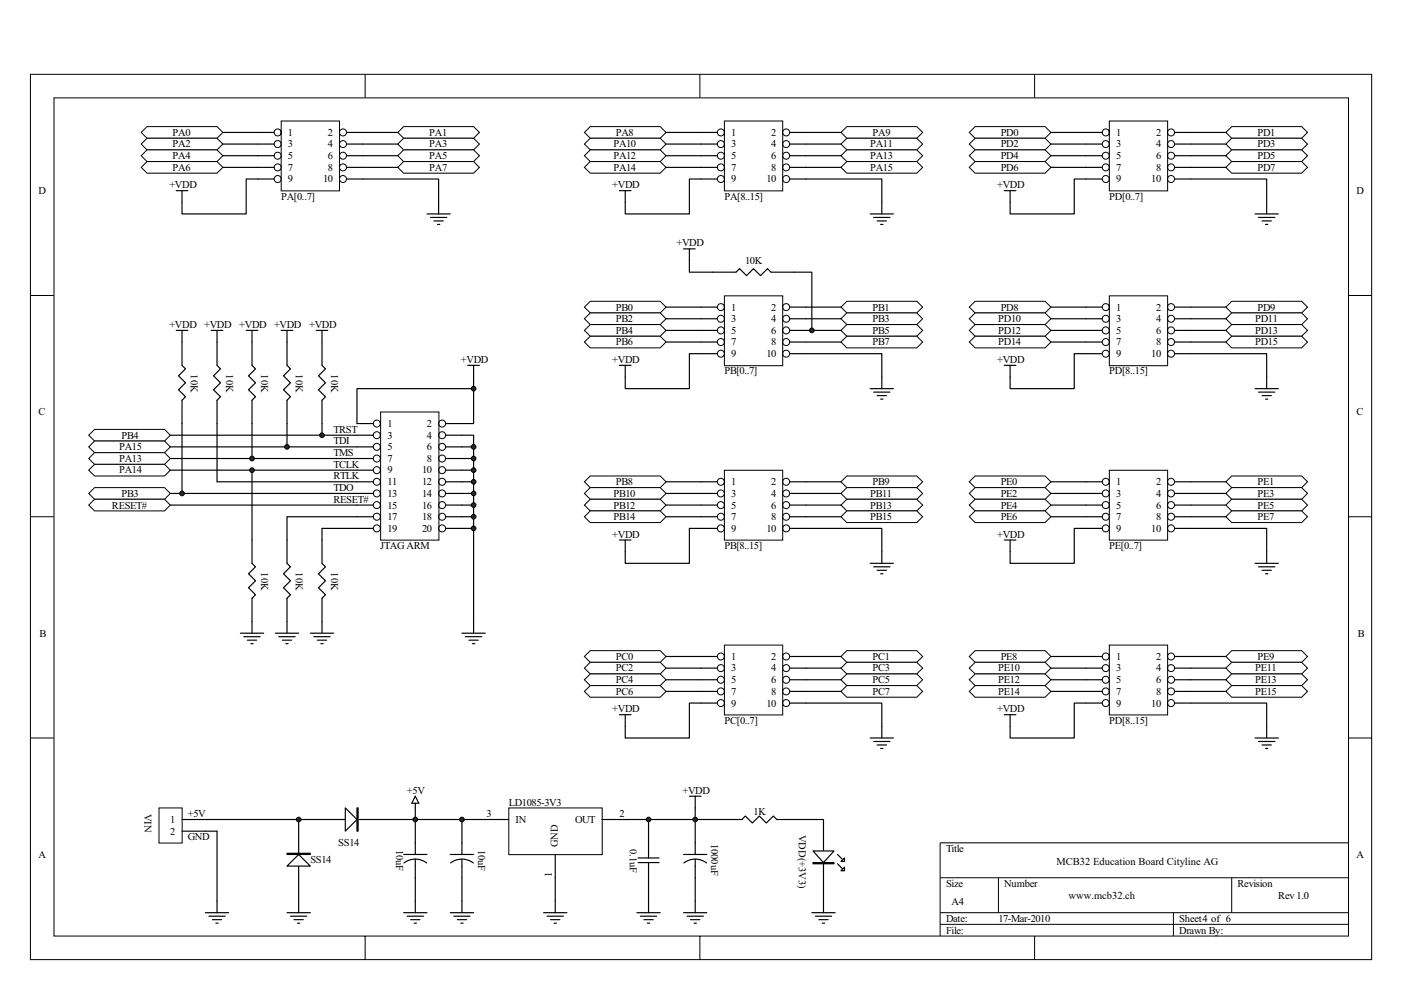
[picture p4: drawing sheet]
<svg xmlns="http://www.w3.org/2000/svg" width="297mm" height="210mm" viewBox="0 0 297 210" stroke-linecap="round" stroke-linejoin="round" font-family="sans-serif">
<g fill="none" stroke="#000" stroke-width=".21">
<path d="M6.5 15.8h284.3v187.7h-284.3zM77.4 15.7v5M148.4 15.7v5M219.4 15.7v5M11.4 20.8h274.5v177.7h-274.5zM6.4 62.7h5M285.9 62.7h4.9M6.4 109.6h5M285.9 109.6h4.9M6.4 156.5h5M285.9 156.5h4.9M285.9 178.8h-86.6v19.7"/>
<path d="M77.4 198.5v5M148.4 198.5v5M199.3 186.2h86.6M199.3 193.6h86.6M199.3 196.1h86.6M211.7 186.2v7.4M219.4 198.5v5M248.8 193.6v4.9M261.1 186.2v7.4"/>
</g>
<path d="M153.7 136.9h12.2v14.7h-12.2z" fill="#fff"/>
<g fill="none" stroke="#000" stroke-width=".21">
<path d="M153.6 136.8h12.3v14.8h-12.3z"/>
<circle cx="152.8" cy="139.2" r=".74"/>
<circle cx="166.7" cy="139.2" r=".74"/>
<circle cx="152.8" cy="144.2" r=".74"/>
<circle cx="152.8" cy="141.7" r=".74"/>
<circle cx="152.8" cy="149.1" r=".74"/>
<circle cx="152.8" cy="146.7" r=".74"/>
<circle cx="166.7" cy="141.7" r=".74"/>
<circle cx="166.7" cy="144.2" r=".74"/>
<circle cx="166.7" cy="149.1" r=".74"/>
<circle cx="166.7" cy="146.7" r=".74"/>
</g>
<path d="M148.6 139.2h3.5M167.4 139.2h3.5M148.6 141.7h3.5M148.6 144.2h3.5M148.6 146.7h3.5M148.6 149.1h3.5M167.4 141.7h3.5M167.4 144.2h3.5M167.4 146.7h3.5M167.4 149.1h3.5" fill="none" stroke="#000" stroke-width=".25"/>
<path d="M125.1 138h14.9l1.2 1.2-1.2 1.3h-14.9l-1.2-1.3z" fill-rule="evenodd" fill="#fff"/>
<path d="M125.1 138h14.9l1.2 1.2-1.2 1.3h-14.9l-1.2-1.3z" fill="none" stroke="#000" stroke-width=".21"/>
<path d="M123.9 141.7l1.2-1.2h14.9l1.2 1.2-1.2 1.2h-14.9z" fill-rule="evenodd" fill="#fff"/>
<path d="M123.9 141.7l1.2-1.2h14.9l1.2 1.2-1.2 1.2h-14.9z" fill="none" stroke="#000" stroke-width=".21"/>
<path d="M123.9 144.2l1.2-1.3h14.9l1.2 1.3-1.2 1.2h-14.9z" fill-rule="evenodd" fill="#fff"/>
<path d="M123.9 144.2l1.2-1.3h14.9l1.2 1.3-1.2 1.2h-14.9z" fill="none" stroke="#000" stroke-width=".21"/>
<path d="M123.9 146.7l1.2-1.3h14.9l1.2 1.3-1.2 1.2h-14.9z" fill-rule="evenodd" fill="#fff"/>
<path d="M123.9 146.7l1.2-1.3h14.9l1.2 1.3-1.2 1.2h-14.9z" fill="none" stroke="#000" stroke-width=".21"/>
<path d="M179.5 138h14.9l1.2 1.2-1.2 1.3h-14.9l-1.2-1.3z" fill-rule="evenodd" fill="#fff"/>
<path d="M179.5 138h14.9l1.2 1.2-1.2 1.3h-14.9l-1.2-1.3z" fill="none" stroke="#000" stroke-width=".21"/>
<path d="M178.3 141.7l1.2-1.2h14.9l1.2 1.2-1.2 1.2h-14.9z" fill-rule="evenodd" fill="#fff"/>
<path d="M178.3 141.7l1.2-1.2h14.9l1.2 1.2-1.2 1.2h-14.9z" fill="none" stroke="#000" stroke-width=".21"/>
<path d="M178.3 144.2l1.2-1.3h14.9l1.2 1.3-1.2 1.2h-14.9z" fill-rule="evenodd" fill="#fff"/>
<path d="M178.3 144.2l1.2-1.3h14.9l1.2 1.3-1.2 1.2h-14.9z" fill="none" stroke="#000" stroke-width=".21"/>
<path d="M178.3 146.7l1.2-1.3h14.9l1.2 1.3-1.2 1.2h-14.9z" fill-rule="evenodd" fill="#fff"/>
<path d="M178.3 146.7l1.2-1.3h14.9l1.2 1.3-1.2 1.2h-14.9z" fill="none" stroke="#000" stroke-width=".21"/>
<g fill="none" stroke="#000" stroke-width=".25">
<path d="M141.2 139.2h7.4M170.9 139.2h7.4M131.3 151.6h2.5M141.2 141.7h7.4M141.2 146.7h7.4M141.2 144.2h7.4M148.6 149.1h-2.4v7.4h-13.6v-4.9M170.9 149.1h16.1v7.4M170.9 144.2h7.4M170.9 141.7h7.4M170.9 146.7h7.4M184.5 156.5h4.9"/>
<path d="M185.2 157.3h3.5M186 158h1.9M186.7 158.8h.5"/>
</g>
<path d="M235.3 25.8h12.3v14.7h-12.3z" fill="#fff"/>
<g fill="none" stroke="#000" stroke-width=".21">
<path d="M235.2 25.7h12.4v14.8h-12.4z"/>
<circle cx="234.4" cy="28.1" r=".74"/>
<circle cx="234.4" cy="35.5" r=".74"/>
<circle cx="234.4" cy="30.6" r=".74"/>
<circle cx="234.4" cy="33" r=".74"/>
<circle cx="234.4" cy="38" r=".74"/>
<circle cx="248.3" cy="28.1" r=".74"/>
<circle cx="248.3" cy="30.6" r=".74"/>
<circle cx="248.3" cy="33" r=".74"/>
<circle cx="248.3" cy="35.5" r=".74"/>
<circle cx="248.3" cy="38" r=".74"/>
</g>
<path d="M230.2 28.1h3.5M230.2 30.6h3.5M230.2 33h3.5M230.2 35.5h3.5M230.2 38h3.5M249 28.1h3.5M249 30.6h3.5M249 33h3.5M249 35.5h3.5M249 38h3.5" fill="none" stroke="#000" stroke-width=".25"/>
<path d="M206.7 26.9h14.9l1.2 1.2-1.2 1.2h-14.9l-1.2-1.2z" fill-rule="evenodd" fill="#fff"/>
<path d="M206.7 26.9h14.9l1.2 1.2-1.2 1.2h-14.9l-1.2-1.2z" fill="none" stroke="#000" stroke-width=".21"/>
<path d="M205.5 30.6l1.2-1.3h14.9l1.2 1.3-1.2 1.2h-14.9z" fill-rule="evenodd" fill="#fff"/>
<path d="M205.5 30.6l1.2-1.3h14.9l1.2 1.3-1.2 1.2h-14.9z" fill="none" stroke="#000" stroke-width=".21"/>
<path d="M205.5 33l1.2-1.2h14.9l1.2 1.2-1.2 1.3h-14.9z" fill-rule="evenodd" fill="#fff"/>
<path d="M205.5 33l1.2-1.2h14.9l1.2 1.2-1.2 1.3h-14.9z" fill="none" stroke="#000" stroke-width=".21"/>
<path d="M205.5 35.5l1.2-1.2h14.9l1.2 1.2-1.2 1.2h-14.9z" fill-rule="evenodd" fill="#fff"/>
<path d="M205.5 35.5l1.2-1.2h14.9l1.2 1.2-1.2 1.2h-14.9z" fill="none" stroke="#000" stroke-width=".21"/>
<path d="M261.1 26.9h14.9l1.2 1.2-1.2 1.2h-14.9l-1.2-1.2z" fill-rule="evenodd" fill="#fff"/>
<path d="M261.1 26.9h14.9l1.2 1.2-1.2 1.2h-14.9l-1.2-1.2z" fill="none" stroke="#000" stroke-width=".21"/>
<path d="M261.1 29.3h14.9l1.2 1.3-1.2 1.2h-14.9l-1.2-1.2z" fill-rule="evenodd" fill="#fff"/>
<path d="M261.1 29.3h14.9l1.2 1.3-1.2 1.2h-14.9l-1.2-1.2z" fill="none" stroke="#000" stroke-width=".21"/>
<path d="M261.1 31.8h14.9l1.2 1.2-1.2 1.3h-14.9l-1.2-1.3z" fill-rule="evenodd" fill="#fff"/>
<path d="M261.1 31.8h14.9l1.2 1.2-1.2 1.3h-14.9l-1.2-1.3z" fill="none" stroke="#000" stroke-width=".21"/>
<path d="M261.1 34.3h14.9l1.2 1.2-1.2 1.2h-14.9l-1.2-1.2z" fill-rule="evenodd" fill="#fff"/>
<path d="M261.1 34.3h14.9l1.2 1.2-1.2 1.2h-14.9l-1.2-1.2z" fill="none" stroke="#000" stroke-width=".21"/>
<g fill="none" stroke="#000" stroke-width=".25">
<path d="M222.8 30.6h7.4M222.8 35.5h7.4M222.8 28.1h7.4M222.8 33h7.4M230.2 38h-2.4v7.4h-13.6v-5M252.5 38h16.1v7.4M252.5 28.1h7.4M252.5 33h7.4M252.5 30.6h7.4M252.5 35.5h7.4M212.9 40.4h2.5M266.1 45.4h4.9"/>
<path d="M266.8 46.1h3.5M267.6 46.9h2M268.3 47.6h.5"/>
</g>
<path d="M235.3 62.8h12.3v14.8h-12.3z" fill="#fff"/>
<g fill="none" stroke="#000" stroke-width=".21">
<path d="M235.2 62.7h12.4v14.9h-12.4z"/>
<circle cx="234.4" cy="70.1" r=".74"/>
<circle cx="234.4" cy="67.6" r=".74"/>
<circle cx="234.4" cy="65.1" r=".74"/>
<circle cx="234.4" cy="72.5" r=".74"/>
<circle cx="234.4" cy="75" r=".74"/>
<circle cx="248.3" cy="70.1" r=".74"/>
<circle cx="248.3" cy="67.6" r=".74"/>
<circle cx="248.3" cy="65.1" r=".74"/>
<circle cx="248.3" cy="72.5" r=".74"/>
<circle cx="248.3" cy="75" r=".74"/>
</g>
<path d="M230.2 65.1h3.5M230.2 67.6h3.5M230.2 70.1h3.5M230.2 72.5h3.5M230.2 75h3.5M249 65.1h3.5M249 67.6h3.5M249 70.1h3.5M249 72.5h3.5M249 75h3.5" fill="none" stroke="#000" stroke-width=".25"/>
<path d="M205.5 65.1l1.2-1.2h14.9l1.2 1.2-1.2 1.3h-14.9z" fill-rule="evenodd" fill="#fff"/>
<path d="M205.5 65.1l1.2-1.2h14.9l1.2 1.2-1.2 1.3h-14.9z" fill="none" stroke="#000" stroke-width=".21"/>
<path d="M205.5 67.6l1.2-1.2h14.9l1.2 1.2-1.2 1.2h-14.9z" fill-rule="evenodd" fill="#fff"/>
<path d="M205.5 67.6l1.2-1.2h14.9l1.2 1.2-1.2 1.2h-14.9z" fill="none" stroke="#000" stroke-width=".21"/>
<path d="M206.7 68.8h14.9l1.2 1.3-1.2 1.2h-14.9l-1.2-1.2z" fill-rule="evenodd" fill="#fff"/>
<path d="M206.7 68.8h14.9l1.2 1.3-1.2 1.2h-14.9l-1.2-1.2z" fill="none" stroke="#000" stroke-width=".21"/>
<path d="M205.5 72.5l1.2-1.2h14.9l1.2 1.2-1.2 1.3h-14.9z" fill-rule="evenodd" fill="#fff"/>
<path d="M205.5 72.5l1.2-1.2h14.9l1.2 1.2-1.2 1.3h-14.9z" fill="none" stroke="#000" stroke-width=".21"/>
<path d="M261.1 63.9h14.9l1.2 1.2-1.2 1.3h-14.9l-1.2-1.3z" fill-rule="evenodd" fill="#fff"/>
<path d="M261.1 63.9h14.9l1.2 1.2-1.2 1.3h-14.9l-1.2-1.3z" fill="none" stroke="#000" stroke-width=".21"/>
<path d="M261.1 66.4h14.9l1.2 1.2-1.2 1.2h-14.9l-1.2-1.2z" fill-rule="evenodd" fill="#fff"/>
<path d="M261.1 66.4h14.9l1.2 1.2-1.2 1.2h-14.9l-1.2-1.2z" fill="none" stroke="#000" stroke-width=".21"/>
<path d="M261.1 68.8h14.9l1.2 1.3-1.2 1.2h-14.9l-1.2-1.2z" fill-rule="evenodd" fill="#fff"/>
<path d="M261.1 68.8h14.9l1.2 1.3-1.2 1.2h-14.9l-1.2-1.2z" fill="none" stroke="#000" stroke-width=".21"/>
<path d="M261.1 71.3h14.9l1.2 1.2-1.2 1.3h-14.9l-1.2-1.3z" fill-rule="evenodd" fill="#fff"/>
<path d="M261.1 71.3h14.9l1.2 1.2-1.2 1.3h-14.9l-1.2-1.3z" fill="none" stroke="#000" stroke-width=".21"/>
<g fill="none" stroke="#000" stroke-width=".25">
<path d="M212.9 77.5h2.5M222.8 67.6h7.4M222.8 72.5h7.4M222.8 65.1h7.4M222.8 70.1h7.4M230.2 75h-2.4v7.4h-13.6v-4.9M252.5 75h16.1v7.4M252.5 65.1h7.4M252.5 70.1h7.4M252.5 67.6h7.4M252.5 72.5h7.4M266.1 82.4h4.9"/>
<path d="M266.8 83.2h3.5M267.6 83.9h2M268.3 84.7h.5"/>
</g>
<path d="M235.3 99.8h12.3v14.8h-12.3z" fill="#fff"/>
<g fill="none" stroke="#000" stroke-width=".21">
<path d="M235.2 99.7h12.4v14.9h-12.4z"/>
<circle cx="234.4" cy="112.1" r=".74"/>
<circle cx="234.4" cy="107.1" r=".74"/>
<circle cx="234.4" cy="104.7" r=".74"/>
<circle cx="234.4" cy="102.2" r=".74"/>
<circle cx="234.4" cy="109.6" r=".74"/>
<circle cx="248.3" cy="112.1" r=".74"/>
<circle cx="248.3" cy="107.1" r=".74"/>
<circle cx="248.3" cy="104.7" r=".74"/>
<circle cx="248.3" cy="102.2" r=".74"/>
<circle cx="248.3" cy="109.6" r=".74"/>
</g>
<path d="M230.2 102.2h3.5M230.2 104.7h3.5M230.2 107.1h3.5M230.2 109.6h3.5M230.2 112.1h3.5M249 102.2h3.5M249 104.7h3.5M249 107.1h3.5M249 109.6h3.5M249 112.1h3.5" fill="none" stroke="#000" stroke-width=".25"/>
<path d="M205.5 102.2l1.2-1.2h14.9l1.2 1.2-1.2 1.2h-14.9z" fill-rule="evenodd" fill="#fff"/>
<path d="M205.5 102.2l1.2-1.2h14.9l1.2 1.2-1.2 1.2h-14.9z" fill="none" stroke="#000" stroke-width=".21"/>
<path d="M205.5 104.7l1.2-1.3h14.9l1.2 1.3-1.2 1.2h-14.9z" fill-rule="evenodd" fill="#fff"/>
<path d="M205.5 104.7l1.2-1.3h14.9l1.2 1.3-1.2 1.2h-14.9z" fill="none" stroke="#000" stroke-width=".21"/>
<path d="M206.7 105.9h14.9l1.2 1.2-1.2 1.3h-14.9l-1.2-1.3z" fill-rule="evenodd" fill="#fff"/>
<path d="M206.7 105.9h14.9l1.2 1.2-1.2 1.3h-14.9l-1.2-1.3z" fill="none" stroke="#000" stroke-width=".21"/>
<path d="M206.7 108.4h14.9l1.2 1.2-1.2 1.2h-14.9l-1.2-1.2z" fill-rule="evenodd" fill="#fff"/>
<path d="M206.7 108.4h14.9l1.2 1.2-1.2 1.2h-14.9l-1.2-1.2z" fill="none" stroke="#000" stroke-width=".21"/>
<path d="M259.9 102.2l1.2-1.2h14.9l1.2 1.2-1.2 1.2h-14.9z" fill-rule="evenodd" fill="#fff"/>
<path d="M259.9 102.2l1.2-1.2h14.9l1.2 1.2-1.2 1.2h-14.9z" fill="none" stroke="#000" stroke-width=".21"/>
<path d="M261.1 103.4h14.9l1.2 1.3-1.2 1.2h-14.9l-1.2-1.2z" fill-rule="evenodd" fill="#fff"/>
<path d="M261.1 103.4h14.9l1.2 1.3-1.2 1.2h-14.9l-1.2-1.2z" fill="none" stroke="#000" stroke-width=".21"/>
<path d="M261.1 105.9h14.9l1.2 1.2-1.2 1.3h-14.9l-1.2-1.3z" fill-rule="evenodd" fill="#fff"/>
<path d="M261.1 105.9h14.9l1.2 1.2-1.2 1.3h-14.9l-1.2-1.3z" fill="none" stroke="#000" stroke-width=".21"/>
<path d="M261.1 108.4h14.9l1.2 1.2-1.2 1.2h-14.9l-1.2-1.2z" fill-rule="evenodd" fill="#fff"/>
<path d="M261.1 108.4h14.9l1.2 1.2-1.2 1.2h-14.9l-1.2-1.2z" fill="none" stroke="#000" stroke-width=".21"/>
<g fill="none" stroke="#000" stroke-width=".25">
<path d="M212.9 114.5h2.5M222.8 104.7h7.4M222.8 109.6h7.4M222.8 102.2h7.4M222.8 107.1h7.4M230.2 112.1h-2.4v7.4h-13.6v-5M252.5 112.1h16.1v7.4M252.5 102.2h7.4M252.5 107.1h7.4M252.5 104.7h7.4M252.5 109.6h7.4M266.1 119.5h4.9"/>
<path d="M266.8 120.2h3.5M267.6 121h2M268.3 121.7h.5"/>
</g>
<path d="M235.3 136.9h12.3v14.7h-12.3z" fill="#fff"/>
<g fill="none" stroke="#000" stroke-width=".21">
<path d="M235.2 136.8h12.4v14.8h-12.4z"/>
<circle cx="234.4" cy="139.2" r=".74"/>
<circle cx="248.3" cy="139.2" r=".74"/>
<circle cx="234.4" cy="141.7" r=".74"/>
<circle cx="234.4" cy="144.2" r=".74"/>
<circle cx="234.4" cy="149.1" r=".74"/>
<circle cx="234.4" cy="146.7" r=".74"/>
<circle cx="248.3" cy="144.2" r=".74"/>
<circle cx="248.3" cy="141.7" r=".74"/>
<circle cx="248.3" cy="149.1" r=".74"/>
<circle cx="248.3" cy="146.7" r=".74"/>
</g>
<path d="M230.2 139.2h3.5M249 139.2h3.5M230.2 141.7h3.5M230.2 144.2h3.5M230.2 146.7h3.5M230.2 149.1h3.5M249 141.7h3.5M249 144.2h3.5M249 146.7h3.5M249 149.1h3.5" fill="none" stroke="#000" stroke-width=".25"/>
<path d="M206.7 138h14.9l1.2 1.2-1.2 1.3h-14.9l-1.2-1.3z" fill-rule="evenodd" fill="#fff"/>
<path d="M206.7 138h14.9l1.2 1.2-1.2 1.3h-14.9l-1.2-1.3z" fill="none" stroke="#000" stroke-width=".21"/>
<path d="M205.5 141.7l1.2-1.2h14.9l1.2 1.2-1.2 1.2h-14.9z" fill-rule="evenodd" fill="#fff"/>
<path d="M205.5 141.7l1.2-1.2h14.9l1.2 1.2-1.2 1.2h-14.9z" fill="none" stroke="#000" stroke-width=".21"/>
<path d="M205.5 144.2l1.2-1.3h14.9l1.2 1.3-1.2 1.2h-14.9z" fill-rule="evenodd" fill="#fff"/>
<path d="M205.5 144.2l1.2-1.3h14.9l1.2 1.3-1.2 1.2h-14.9z" fill="none" stroke="#000" stroke-width=".21"/>
<path d="M205.5 146.7l1.2-1.3h14.9l1.2 1.3-1.2 1.2h-14.9z" fill-rule="evenodd" fill="#fff"/>
<path d="M205.5 146.7l1.2-1.3h14.9l1.2 1.3-1.2 1.2h-14.9z" fill="none" stroke="#000" stroke-width=".21"/>
<path d="M261.1 138h14.9l1.2 1.2-1.2 1.3h-14.9l-1.2-1.3z" fill-rule="evenodd" fill="#fff"/>
<path d="M261.1 138h14.9l1.2 1.2-1.2 1.3h-14.9l-1.2-1.3z" fill="none" stroke="#000" stroke-width=".21"/>
<path d="M261.1 140.5h14.9l1.2 1.2-1.2 1.2h-14.9l-1.2-1.2z" fill-rule="evenodd" fill="#fff"/>
<path d="M261.1 140.5h14.9l1.2 1.2-1.2 1.2h-14.9l-1.2-1.2z" fill="none" stroke="#000" stroke-width=".21"/>
<path d="M261.1 142.9h14.9l1.2 1.3-1.2 1.2h-14.9l-1.2-1.2z" fill-rule="evenodd" fill="#fff"/>
<path d="M261.1 142.9h14.9l1.2 1.3-1.2 1.2h-14.9l-1.2-1.2z" fill="none" stroke="#000" stroke-width=".21"/>
<path d="M261.1 145.4h14.9l1.2 1.3-1.2 1.2h-14.9l-1.2-1.2z" fill-rule="evenodd" fill="#fff"/>
<path d="M261.1 145.4h14.9l1.2 1.3-1.2 1.2h-14.9l-1.2-1.2z" fill="none" stroke="#000" stroke-width=".21"/>
<g fill="none" stroke="#000" stroke-width=".25">
<path d="M222.8 139.2h7.4M252.5 139.2h7.4M212.9 151.6h2.5M222.8 141.7h7.4M222.8 146.7h7.4M222.8 144.2h7.4M230.2 149.1h-2.4v7.4h-13.6v-4.9M252.5 149.1h16.1v7.4M252.5 144.2h7.4M252.5 141.7h7.4M252.5 146.7h7.4M266.1 156.5h4.9"/>
<path d="M266.8 157.3h3.5M267.6 158h2M268.3 158.8h.5"/>
</g>
<path d="M59.7 25.8h12.3v14.7h-12.3z" fill="#fff"/>
<g fill="none" stroke="#000" stroke-width=".21">
<path d="M59.6 25.7h12.4v14.8h-12.4z"/>
<circle cx="58.9" cy="28.1" r=".74"/>
<circle cx="58.9" cy="30.6" r=".74"/>
<circle cx="58.9" cy="33" r=".74"/>
<circle cx="58.9" cy="35.5" r=".74"/>
<circle cx="58.9" cy="38" r=".74"/>
<circle cx="72.7" cy="28.1" r=".74"/>
<circle cx="72.7" cy="35.5" r=".74"/>
<circle cx="72.7" cy="30.6" r=".74"/>
<circle cx="72.7" cy="33" r=".74"/>
<circle cx="72.7" cy="38" r=".74"/>
</g>
<path d="M54.7 28.1h3.4M54.7 30.6h3.4M54.7 33h3.4M54.7 35.5h3.4M54.7 38h3.4M73.5 28.1h3.4M73.5 30.6h3.4M73.5 33h3.4M73.5 35.5h3.4M73.5 38h3.4" fill="none" stroke="#000" stroke-width=".25"/>
<path d="M31.2 26.9h14.8l1.2 1.2-1.2 1.2h-14.8l-1.3-1.2z" fill-rule="evenodd" fill="#fff"/>
<path d="M31.2 26.9h14.8l1.2 1.2-1.2 1.2h-14.8l-1.3-1.2z" fill="none" stroke="#000" stroke-width=".21"/>
<path d="M31.2 29.3h14.8l1.2 1.3-1.2 1.2h-14.8l-1.3-1.2z" fill-rule="evenodd" fill="#fff"/>
<path d="M31.2 29.3h14.8l1.2 1.3-1.2 1.2h-14.8l-1.3-1.2z" fill="none" stroke="#000" stroke-width=".21"/>
<path d="M31.2 31.8h14.8l1.2 1.2-1.2 1.3h-14.8l-1.3-1.3z" fill-rule="evenodd" fill="#fff"/>
<path d="M31.2 31.8h14.8l1.2 1.2-1.2 1.3h-14.8l-1.3-1.3z" fill="none" stroke="#000" stroke-width=".21"/>
<path d="M29.9 35.5l1.3-1.2h14.8l1.2 1.2-1.2 1.2h-14.8z" fill-rule="evenodd" fill="#fff"/>
<path d="M29.9 35.5l1.3-1.2h14.8l1.2 1.2-1.2 1.2h-14.8z" fill="none" stroke="#000" stroke-width=".21"/>
<path d="M85.6 26.9h14.8l1.3 1.2-1.3 1.2h-14.8l-1.3-1.2z" fill-rule="evenodd" fill="#fff"/>
<path d="M85.6 26.9h14.8l1.3 1.2-1.3 1.2h-14.8l-1.3-1.2z" fill="none" stroke="#000" stroke-width=".21"/>
<path d="M84.3 30.6l1.3-1.3h14.8l1.3 1.3-1.3 1.2h-14.8z" fill-rule="evenodd" fill="#fff"/>
<path d="M84.3 30.6l1.3-1.3h14.8l1.3 1.3-1.3 1.2h-14.8z" fill="none" stroke="#000" stroke-width=".21"/>
<path d="M84.3 33l1.3-1.2h14.8l1.3 1.2-1.3 1.3h-14.8z" fill-rule="evenodd" fill="#fff"/>
<path d="M84.3 33l1.3-1.2h14.8l1.3 1.2-1.3 1.3h-14.8z" fill="none" stroke="#000" stroke-width=".21"/>
<path d="M84.3 35.5l1.3-1.2h14.8l1.3 1.2-1.3 1.2h-14.8z" fill-rule="evenodd" fill="#fff"/>
<path d="M84.3 35.5l1.3-1.2h14.8l1.3 1.2-1.3 1.2h-14.8z" fill="none" stroke="#000" stroke-width=".21"/>
<g fill="none" stroke="#000" stroke-width=".25">
<path d="M47.2 28.1h7.5M47.2 30.6h7.5M47.2 33h7.5M47.2 35.5h7.5M54.7 38h-2.5v7.4h-13.6v-5M76.9 38h16.1v7.4M76.9 30.6h7.4M76.9 35.5h7.4M76.9 28.1h7.4M76.9 33h7.4M37.4 40.4h2.4M90.5 45.4h5"/>
<path d="M91.3 46.1h3.4M92 46.9h2M92.7 47.6h.5"/>
</g>
<path d="M153.7 25.8h12.2v14.7h-12.2z" fill="#fff"/>
<g fill="none" stroke="#000" stroke-width=".21">
<path d="M153.6 25.7h12.3v14.8h-12.3z"/>
<circle cx="152.8" cy="28.1" r=".74"/>
<circle cx="152.8" cy="35.5" r=".74"/>
<circle cx="152.8" cy="30.6" r=".74"/>
<circle cx="152.8" cy="33" r=".74"/>
<circle cx="152.8" cy="38" r=".74"/>
<circle cx="166.7" cy="28.1" r=".74"/>
<circle cx="166.7" cy="30.6" r=".74"/>
<circle cx="166.7" cy="33" r=".74"/>
<circle cx="166.7" cy="35.5" r=".74"/>
<circle cx="166.7" cy="38" r=".74"/>
</g>
<path d="M148.6 28.1h3.5M148.6 30.6h3.5M148.6 33h3.5M148.6 35.5h3.5M148.6 38h3.5M167.4 28.1h3.5M167.4 30.6h3.5M167.4 33h3.5M167.4 35.5h3.5M167.4 38h3.5" fill="none" stroke="#000" stroke-width=".25"/>
<path d="M125.1 26.9h14.9l1.2 1.2-1.2 1.2h-14.9l-1.2-1.2z" fill-rule="evenodd" fill="#fff"/>
<path d="M125.1 26.9h14.9l1.2 1.2-1.2 1.2h-14.9l-1.2-1.2z" fill="none" stroke="#000" stroke-width=".21"/>
<path d="M123.9 30.6l1.2-1.3h14.9l1.2 1.3-1.2 1.2h-14.9z" fill-rule="evenodd" fill="#fff"/>
<path d="M123.9 30.6l1.2-1.3h14.9l1.2 1.3-1.2 1.2h-14.9z" fill="none" stroke="#000" stroke-width=".21"/>
<path d="M123.9 33l1.2-1.2h14.9l1.2 1.2-1.2 1.3h-14.9z" fill-rule="evenodd" fill="#fff"/>
<path d="M123.9 33l1.2-1.2h14.9l1.2 1.2-1.2 1.3h-14.9z" fill="none" stroke="#000" stroke-width=".21"/>
<path d="M123.9 35.5l1.2-1.2h14.9l1.2 1.2-1.2 1.2h-14.9z" fill-rule="evenodd" fill="#fff"/>
<path d="M123.9 35.5l1.2-1.2h14.9l1.2 1.2-1.2 1.2h-14.9z" fill="none" stroke="#000" stroke-width=".21"/>
<path d="M179.5 26.9h14.9l1.2 1.2-1.2 1.2h-14.9l-1.2-1.2z" fill-rule="evenodd" fill="#fff"/>
<path d="M179.5 26.9h14.9l1.2 1.2-1.2 1.2h-14.9l-1.2-1.2z" fill="none" stroke="#000" stroke-width=".21"/>
<path d="M178.3 30.6l1.2-1.3h14.9l1.2 1.3-1.2 1.2h-14.9z" fill-rule="evenodd" fill="#fff"/>
<path d="M178.3 30.6l1.2-1.3h14.9l1.2 1.3-1.2 1.2h-14.9z" fill="none" stroke="#000" stroke-width=".21"/>
<path d="M178.3 33l1.2-1.2h14.9l1.2 1.2-1.2 1.3h-14.9z" fill-rule="evenodd" fill="#fff"/>
<path d="M178.3 33l1.2-1.2h14.9l1.2 1.2-1.2 1.3h-14.9z" fill="none" stroke="#000" stroke-width=".21"/>
<path d="M178.3 35.5l1.2-1.2h14.9l1.2 1.2-1.2 1.2h-14.9z" fill-rule="evenodd" fill="#fff"/>
<path d="M178.3 35.5l1.2-1.2h14.9l1.2 1.2-1.2 1.2h-14.9z" fill="none" stroke="#000" stroke-width=".21"/>
<g fill="none" stroke="#000" stroke-width=".25">
<path d="M141.2 30.6h7.4M141.2 35.5h7.4M141.2 28.1h7.4M141.2 33h7.4M148.6 38h-2.4v7.4h-13.6v-5M170.9 38h16.1v7.4M170.9 28.1h7.4M170.9 33h7.4M170.9 30.6h7.4M170.9 35.5h7.4M131.3 40.4h2.5M184.5 45.4h4.9"/>
<path d="M185.2 46.1h3.5M186 46.9h1.9M186.7 47.6h.5"/>
</g>
<path d="M153.7 62.8h12.2v14.8h-12.2z" fill="#fff"/>
<g fill="none" stroke="#000" stroke-width=".21">
<path d="M153.6 62.7h12.3v14.9h-12.3z"/>
<circle cx="152.8" cy="70.1" r=".74"/>
<circle cx="152.8" cy="67.6" r=".74"/>
<circle cx="152.8" cy="65.1" r=".74"/>
<circle cx="152.8" cy="72.5" r=".74"/>
<circle cx="152.8" cy="75" r=".74"/>
<circle cx="166.7" cy="70.1" r=".74"/>
<circle cx="166.7" cy="65.1" r=".74"/>
<circle cx="166.7" cy="67.6" r=".74"/>
<circle cx="166.7" cy="72.5" r=".74"/>
<circle cx="166.7" cy="75" r=".74"/>
</g>
<path d="M148.6 65.1h3.5M148.6 67.6h3.5M148.6 70.1h3.5M148.6 72.5h3.5M148.6 75h3.5M167.4 65.1h3.5M167.4 67.6h3.5M167.4 70.1h3.5M167.4 72.5h3.5M167.4 75h3.5" fill="none" stroke="#000" stroke-width=".25"/>
<path d="M125.1 63.9h14.9l1.2 1.2-1.2 1.3h-14.9l-1.2-1.3z" fill-rule="evenodd" fill="#fff"/>
<path d="M125.1 63.9h14.9l1.2 1.2-1.2 1.3h-14.9l-1.2-1.3z" fill="none" stroke="#000" stroke-width=".21"/>
<path d="M123.9 67.6l1.2-1.2h14.9l1.2 1.2-1.2 1.2h-14.9z" fill-rule="evenodd" fill="#fff"/>
<path d="M123.9 67.6l1.2-1.2h14.9l1.2 1.2-1.2 1.2h-14.9z" fill="none" stroke="#000" stroke-width=".21"/>
<path d="M125.1 68.8h14.9l1.2 1.3-1.2 1.2h-14.9l-1.2-1.2z" fill-rule="evenodd" fill="#fff"/>
<path d="M125.1 68.8h14.9l1.2 1.3-1.2 1.2h-14.9l-1.2-1.2z" fill="none" stroke="#000" stroke-width=".21"/>
<path d="M123.9 72.5l1.2-1.2h14.9l1.2 1.2-1.2 1.3h-14.9z" fill-rule="evenodd" fill="#fff"/>
<path d="M123.9 72.5l1.2-1.2h14.9l1.2 1.2-1.2 1.3h-14.9z" fill="none" stroke="#000" stroke-width=".21"/>
<path d="M178.3 65.1l1.2-1.2h14.9l1.2 1.2-1.2 1.3h-14.9z" fill-rule="evenodd" fill="#fff"/>
<path d="M178.3 65.1l1.2-1.2h14.9l1.2 1.2-1.2 1.3h-14.9z" fill="none" stroke="#000" stroke-width=".21"/>
<path d="M178.3 67.6l1.2-1.2h14.9l1.2 1.2-1.2 1.2h-14.9z" fill-rule="evenodd" fill="#fff"/>
<path d="M178.3 67.6l1.2-1.2h14.9l1.2 1.2-1.2 1.2h-14.9z" fill="none" stroke="#000" stroke-width=".21"/>
<path d="M179.5 68.8h14.9l1.2 1.3-1.2 1.2h-14.9l-1.2-1.2z" fill-rule="evenodd" fill="#fff"/>
<path d="M179.5 68.8h14.9l1.2 1.3-1.2 1.2h-14.9l-1.2-1.2z" fill="none" stroke="#000" stroke-width=".21"/>
<path d="M178.3 72.5l1.2-1.2h14.9l1.2 1.2-1.2 1.3h-14.9z" fill-rule="evenodd" fill="#fff"/>
<path d="M178.3 72.5l1.2-1.2h14.9l1.2 1.2-1.2 1.3h-14.9z" fill="none" stroke="#000" stroke-width=".21"/>
<g fill="none" stroke="#000" stroke-width=".25">
<path d="M131.3 77.5h2.5M141.2 67.6h7.4M141.2 72.5h7.4M141.2 65.1h7.4M141.2 70.1h7.4M148.6 75h-2.4v7.4h-13.6v-4.9M170.9 75h16.1v7.4M170.9 65.1h7.4M170.9 70.1h7.4M170.9 67.6h7.4M170.9 72.5h7.4M184.5 82.4h4.9"/>
<path d="M185.2 83.2h3.5M186 83.9h1.9M186.7 84.7h.5"/>
</g>
<path d="M153.7 99.8h12.2v14.8h-12.2z" fill="#fff"/>
<g fill="none" stroke="#000" stroke-width=".21">
<path d="M153.6 99.7h12.3v14.9h-12.3z"/>
<circle cx="152.8" cy="112.1" r=".74"/>
<circle cx="152.8" cy="107.1" r=".74"/>
<circle cx="152.8" cy="104.7" r=".74"/>
<circle cx="152.8" cy="102.2" r=".74"/>
<circle cx="152.8" cy="109.6" r=".74"/>
<circle cx="166.7" cy="112.1" r=".74"/>
<circle cx="166.7" cy="107.1" r=".74"/>
<circle cx="166.7" cy="104.7" r=".74"/>
<circle cx="166.7" cy="102.2" r=".74"/>
<circle cx="166.7" cy="109.6" r=".74"/>
</g>
<path d="M148.6 102.2h3.5M148.6 104.7h3.5M148.6 107.1h3.5M148.6 109.6h3.5M148.6 112.1h3.5M167.4 102.2h3.5M167.4 104.7h3.5M167.4 107.1h3.5M167.4 109.6h3.5M167.4 112.1h3.5" fill="none" stroke="#000" stroke-width=".25"/>
<path d="M123.9 102.2l1.2-1.2h14.9l1.2 1.2-1.2 1.2h-14.9z" fill-rule="evenodd" fill="#fff"/>
<path d="M123.9 102.2l1.2-1.2h14.9l1.2 1.2-1.2 1.2h-14.9z" fill="none" stroke="#000" stroke-width=".21"/>
<path d="M123.9 104.7l1.2-1.3h14.9l1.2 1.3-1.2 1.2h-14.9z" fill-rule="evenodd" fill="#fff"/>
<path d="M123.9 104.7l1.2-1.3h14.9l1.2 1.3-1.2 1.2h-14.9z" fill="none" stroke="#000" stroke-width=".21"/>
<path d="M125.1 105.9h14.9l1.2 1.2-1.2 1.3h-14.9l-1.2-1.3z" fill-rule="evenodd" fill="#fff"/>
<path d="M125.1 105.9h14.9l1.2 1.2-1.2 1.3h-14.9l-1.2-1.3z" fill="none" stroke="#000" stroke-width=".21"/>
<path d="M125.1 108.4h14.9l1.2 1.2-1.2 1.2h-14.9l-1.2-1.2z" fill-rule="evenodd" fill="#fff"/>
<path d="M125.1 108.4h14.9l1.2 1.2-1.2 1.2h-14.9l-1.2-1.2z" fill="none" stroke="#000" stroke-width=".21"/>
<path d="M178.3 102.2l1.2-1.2h14.9l1.2 1.2-1.2 1.2h-14.9z" fill-rule="evenodd" fill="#fff"/>
<path d="M178.3 102.2l1.2-1.2h14.9l1.2 1.2-1.2 1.2h-14.9z" fill="none" stroke="#000" stroke-width=".21"/>
<path d="M178.3 104.7l1.2-1.3h14.9l1.2 1.3-1.2 1.2h-14.9z" fill-rule="evenodd" fill="#fff"/>
<path d="M178.3 104.7l1.2-1.3h14.9l1.2 1.3-1.2 1.2h-14.9z" fill="none" stroke="#000" stroke-width=".21"/>
<path d="M179.5 105.9h14.9l1.2 1.2-1.2 1.3h-14.9l-1.2-1.3z" fill-rule="evenodd" fill="#fff"/>
<path d="M179.5 105.9h14.9l1.2 1.2-1.2 1.3h-14.9l-1.2-1.3z" fill="none" stroke="#000" stroke-width=".21"/>
<path d="M179.5 108.4h14.9l1.2 1.2-1.2 1.2h-14.9l-1.2-1.2z" fill-rule="evenodd" fill="#fff"/>
<path d="M179.5 108.4h14.9l1.2 1.2-1.2 1.2h-14.9l-1.2-1.2z" fill="none" stroke="#000" stroke-width=".21"/>
<g fill="none" stroke="#000" stroke-width=".25">
<path d="M131.3 114.5h2.5M141.2 104.7h7.4M141.2 109.6h7.4M141.2 102.2h7.4M141.2 107.1h7.4M148.6 112.1h-2.4v7.4h-13.6v-5M170.9 112.1h16.1v7.4M170.9 102.2h7.4M170.9 107.1h7.4M170.9 104.7h7.4M170.9 109.6h7.4M184.5 119.5h4.9"/>
<path d="M185.2 120.2h3.5M186 121h1.9M186.7 121.7h.5"/>
</g>
<path d="M80.8 87.5h12.3v27.1h-12.3z" fill="#fff"/>
<g fill="none" stroke="#000" stroke-width=".21">
<path d="M80.7 87.4h12.4v27.2h-12.4z"/>
<circle cx="79.9" cy="97.3" r=".74"/>
<circle cx="79.9" cy="89.8" r=".74"/>
<circle cx="79.9" cy="99.7" r=".74"/>
<circle cx="79.9" cy="92.3" r=".74"/>
<circle cx="79.9" cy="94.8" r=".74"/>
<circle cx="93.7" cy="97.3" r=".74"/>
<circle cx="93.7" cy="99.7" r=".74"/>
<circle cx="93.7" cy="89.8" r=".74"/>
<circle cx="93.7" cy="92.3" r=".74"/>
<circle cx="93.7" cy="94.8" r=".74"/>
<circle cx="79.9" cy="112.1" r=".74"/>
<circle cx="79.9" cy="107.1" r=".74"/>
<circle cx="79.9" cy="104.7" r=".74"/>
<circle cx="79.9" cy="102.2" r=".74"/>
<circle cx="79.9" cy="109.6" r=".74"/>
<circle cx="93.7" cy="112.1" r=".74"/>
<circle cx="93.7" cy="107.1" r=".74"/>
<circle cx="93.7" cy="104.7" r=".74"/>
<circle cx="93.7" cy="102.2" r=".74"/>
<circle cx="93.7" cy="109.6" r=".74"/>
</g>
<g fill="none" stroke="#000" stroke-width=".25">
<path d="M99.2 77.5h2.5M100.4 77.5v12.3h-5.9M36.1 94.8h43M36.1 97.3h43M36.1 99.7h43M75.7 89.8h3.4M79.1 92.3h-43M94.5 92.3h5.9v42M100.4 94.8h-5.9M100.4 97.3h-5.9M100.4 99.7h-5.9M36.1 104.7h43"/>
<path d="M36.1 107.1h43M75.7 102.2h3.4M75.7 109.6h3.4M75.7 112.1h3.4M100.4 102.2h-5.9M100.4 104.7h-5.9M100.4 107.1h-5.9M100.4 109.6h-5.9M100.4 112.1h-5.9M97.9 134.3h5M98.7 135h3.4M99.4 135.8h2"/>
<path d="M100.2 136.5h.5"/>
</g>
<path d="M20 91.1h14.9l1.2 1.2-1.2 1.2h-14.9l-1.2-1.2z" fill-rule="evenodd" fill="#fff"/>
<path d="M20 91.1h14.9l1.2 1.2-1.2 1.2h-14.9l-1.2-1.2z" fill="none" stroke="#000" stroke-width=".21"/>
<path d="M20 93.5h14.9l1.2 1.3-1.2 1.2h-14.9l-1.2-1.2z" fill-rule="evenodd" fill="#fff"/>
<path d="M20 93.5h14.9l1.2 1.3-1.2 1.2h-14.9l-1.2-1.2z" fill="none" stroke="#000" stroke-width=".21"/>
<path d="M20 96h14.9l1.2 1.3-1.2 1.2h-14.9l-1.2-1.2z" fill-rule="evenodd" fill="#fff"/>
<path d="M20 96h14.9l1.2 1.3-1.2 1.2h-14.9l-1.2-1.2z" fill="none" stroke="#000" stroke-width=".21"/>
<path d="M18.8 99.7l1.2-1.2h14.9l1.2 1.2-1.2 1.3h-14.9z" fill-rule="evenodd" fill="#fff"/>
<path d="M18.8 99.7l1.2-1.2h14.9l1.2 1.2-1.2 1.3h-14.9z" fill="none" stroke="#000" stroke-width=".21"/>
<path d="M20 103.4h14.9l1.2 1.3-1.2 1.2h-14.9l-1.2-1.2z" fill-rule="evenodd" fill="#fff"/>
<path d="M20 103.4h14.9l1.2 1.3-1.2 1.2h-14.9l-1.2-1.2z" fill="none" stroke="#000" stroke-width=".21"/>
<path d="M20 105.9h14.9l1.2 1.2-1.2 1.3h-14.9l-1.2-1.3z" fill-rule="evenodd" fill="#fff"/>
<path d="M20 105.9h14.9l1.2 1.2-1.2 1.3h-14.9l-1.2-1.3z" fill="none" stroke="#000" stroke-width=".21"/>
<g fill="none" stroke="#000" stroke-width=".25">
<path d="M37.4 70.1h2.4M38.6 70.1v7.4l.7 .7-1.5 1.5 1.5 1.5-1.5 1.5 1.5 1.5-.7 .7v19.8M44.8 70.1h2.4M46 70.1v7.4l.8 .7-1.5 1.5 1.5 1.5-1.5 1.5 1.5 1.5-.8 .7v17.3h29.7M52.2 70.1h2.5M53.4 70.1v7.4l.8 .7-1.5 1.5 1.5 1.5-1.5 1.5 1.5 1.5-.8 .7v12.4M59.6 70.1h2.5M60.9 70.1v7.4l.7 .7-1.5 1.5 1.5 1.5-1.5 1.5 1.5 1.5-.7 .7v9.9M67 70.1h2.5M68.3 70.1v7.4l.7 .7-1.5 1.5 1.5 1.5-1.5 1.5 1.5 1.5-.7 .7v7.4M53.4 99.7v19.8l.8 .7-1.5 1.5 1.5 1.5-1.5 1.5 1.5 1.4-.8 .8v7.4M100.4 82.4h-24.7v7.4"/>
<path d="M75.7 112.1h-7.4v7.4l.7 .7-1.5 1.5 1.5 1.5-1.5 1.5 1.5 1.4-.7 .8v7.4M75.7 109.6h-14.8v9.9l.7 .7-1.5 1.5 1.5 1.5-1.5 1.5 1.5 1.4-.7 .8v7.4M51 134.3h4.9M51.7 135h3.5M52.4 135.8h2M53.2 136.5h.5M58.4 134.3h4.9M59.1 135h3.5M59.9 135.8h1.9M60.6 136.5h.5M65.8 134.3h4.9M66.5 135h3.5"/>
<path d="M67.3 135.8h2M68 136.5h.5"/>
</g>
<path d="M108 171.5h19.7v9.8h-19.7z" fill="#fff"/>
<path d="M107.9 171.4h19.8v9.9h-19.8z" fill="none" stroke="#000" stroke-width=".21"/>
<path d="M102.9 173.8h4.9M127.6 173.8h5M117.7 181.2v5" fill="none" stroke="#000" stroke-width=".25"/>
<path d="M33.8 171.5h4.8v7.3h-4.8z" fill="#fff"/>
<path d="M33.7 171.4h4.9v7.4h-4.9z" fill="none" stroke="#000" stroke-width=".21"/>
<path d="M38.6 173.8h4.9M38.6 176.3h4.9M65.8 173.8h17.3" fill="none" stroke="#000" stroke-width=".25"/>
<path d="M75.7 171.4h.2v4.9h-.2z" fill="#fff"/>
<path d="M75.7 171.4h.2v4.9h-.2z" fill="none" stroke="#000" stroke-width=".25"/>
<path d="M73.2 171.4l2.5 2.4-2.5 2.5z" fill="#fff"/>
<g fill="none" stroke="#000" stroke-width=".25">
<path d="M73.2 171.4l2.5 2.4-2.5 2.5zM83.1 173.8h19.8M88 168.9l.8 1.5h-1.5zM88 170.4v1M88 173.8v7.4M97.9 173.8v7.4M137.5 178.8v3.2M147.4 178.8v2.4M152.3 173.8h5l.7-.7 1.5 1.5 1.5-1.5 1.5 1.5 1.5-1.5 .7 .7h5M174.6 173.8v19.8M85.6 181.2h4.9M85.6 193.6h4.9"/>
<path d="M85.6 183a4 4 0 0 1 4.9 0M86.3 194.3h3.5M87.1 195.1h1.9M87.8 195.8h.5M88 182.2v11.4M95.5 181.2h4.9M95.5 193.6h4.9M95.5 183a4 4 0 0 1 4.9 0M96.2 194.3h3.5M97 195.1h1.9M97.7 195.8h.5M97.9 182.2v11.4"/>
<path d="M115.2 193.6h5M116 194.3h3.5M116.7 195.1h2M117.5 195.8h.5M117.7 186.2v7.4M135 193.6h5M135.3 183h4.4M135.3 182h4.4M135.8 194.3h3.4M136.5 195.1h2M137.3 195.8h.5M137.5 183v3.2"/>
<path d="M137.5 191.1v2.5M144.9 193.6h5M144.9 181.2h5M145 183a4 4 0 0 1 4.8 0M145.7 194.3h3.4M146.4 195.1h2M147.1 195.8h.5M147.4 191.1v2.5M147.4 182.2v4M172.1 193.6h5M172.9 194.3h3.4M173.6 195.1h2"/>
<path d="M174.4 195.8h.4M177.6 183.2l1 1M177.6 181.2l1 1"/>
</g>
<path d="M172.4 180.5h4.4l-2.2 2.5z" fill="#fff"/>
<path d="M172.4 180.5h4.4l-2.2 2.5z" fill="none" stroke="#000" stroke-width=".25"/>
<path d="M172.4 183h4.4v.2h-4.4z" fill="#fff"/>
<path d="M172.4 183h4.4v.2h-4.4z" fill="none" stroke="#000" stroke-width=".25"/>
<path d="M178.3 184.7l.7-.8v.8z" fill="#fff"/>
<path d="M178.3 184.7l.7-.8v.8z" fill="none" stroke="#000" stroke-width=".25"/>
<path d="M178.3 182.7l.7-.7v.7z" fill="#fff"/>
<g fill="none" stroke="#000" stroke-width=".25">
<path d="M43.5 173.8h22.3M43.5 176.3h2.5v17.3M63.3 173.8v17.3M88 171.4v2.4M132.6 173.8h19.7M137.5 173.8v5M146.2 168.9h2.4M147.4 168.9v9.9M169.7 173.8h4.9M43.5 193.6h5M44.3 194.3h3.4M45 195.1h2"/>
<path d="M45.8 195.8h.5M137.5 186.2v4.9M147.4 186.2v4.9M178.3 182.7l.7-.7v.7z"/>
</g>
<path d="M60.9 181h4.9v.2h-4.9z" fill="#fff"/>
<path d="M60.9 181h4.9v.2h-4.9z" fill="none" stroke="#000" stroke-width=".25"/>
<path d="M60.9 183.7l2.4-2.5 2.5 2.5z" fill="#fff"/>
<path d="M60.9 183.7l2.4-2.5 2.5 2.5zM60.9 193.6h4.9M61.6 194.3h3.5M62.3 195.1h2M63.1 195.8h.5M63.3 191.1v2.5" fill="none" stroke="#000" stroke-width=".25"/>
<circle cx="88.1" cy="173.8" r=".49" fill="#252525"/>
<circle cx="88.1" cy="173.8" r=".49" fill="none" stroke="#000" stroke-width=".21"/>
<circle cx="97.9" cy="173.8" r=".49" fill="#252525"/>
<circle cx="97.9" cy="173.8" r=".49" fill="none" stroke="#000" stroke-width=".21"/>
<circle cx="147.4" cy="173.8" r=".49" fill="#252525"/>
<circle cx="147.4" cy="173.8" r=".49" fill="none" stroke="#000" stroke-width=".21"/>
<circle cx="137.5" cy="173.8" r=".49" fill="#252525"/>
<circle cx="137.5" cy="173.8" r=".49" fill="none" stroke="#000" stroke-width=".21"/>
<circle cx="63.3" cy="173.8" r=".49" fill="#252525"/>
<circle cx="63.3" cy="173.8" r=".49" fill="none" stroke="#000" stroke-width=".21"/>
<circle cx="100.4" cy="94.8" r=".49" fill="#252525"/>
<circle cx="100.4" cy="94.8" r=".49" fill="none" stroke="#000" stroke-width=".21"/>
<circle cx="100.4" cy="82.4" r=".49" fill="#252525"/>
<circle cx="100.4" cy="82.4" r=".49" fill="none" stroke="#000" stroke-width=".21"/>
<circle cx="100.4" cy="97.2" r=".49" fill="#252525"/>
<circle cx="100.4" cy="97.2" r=".49" fill="none" stroke="#000" stroke-width=".21"/>
<circle cx="100.4" cy="99.7" r=".49" fill="#252525"/>
<circle cx="100.4" cy="99.7" r=".49" fill="none" stroke="#000" stroke-width=".21"/>
<circle cx="100.4" cy="102.2" r=".49" fill="#252525"/>
<circle cx="100.4" cy="102.2" r=".49" fill="none" stroke="#000" stroke-width=".21"/>
<circle cx="100.4" cy="104.7" r=".49" fill="#252525"/>
<circle cx="100.4" cy="104.7" r=".49" fill="none" stroke="#000" stroke-width=".21"/>
<circle cx="100.4" cy="107.1" r=".49" fill="#252525"/>
<circle cx="100.4" cy="107.1" r=".49" fill="none" stroke="#000" stroke-width=".21"/>
<circle cx="100.4" cy="109.6" r=".49" fill="#252525"/>
<circle cx="100.4" cy="109.6" r=".49" fill="none" stroke="#000" stroke-width=".21"/>
<circle cx="100.4" cy="112.1" r=".49" fill="#252525"/>
<circle cx="100.4" cy="112.1" r=".49" fill="none" stroke="#000" stroke-width=".21"/>
<circle cx="60.8" cy="94.8" r=".49" fill="#252525"/>
<circle cx="60.8" cy="94.8" r=".49" fill="none" stroke="#000" stroke-width=".21"/>
<circle cx="53.4" cy="99.7" r=".49" fill="#252525"/>
<circle cx="53.4" cy="99.7" r=".49" fill="none" stroke="#000" stroke-width=".21"/>
<circle cx="68.3" cy="92.3" r=".49" fill="#252525"/>
<circle cx="68.3" cy="92.3" r=".49" fill="none" stroke="#000" stroke-width=".21"/>
<circle cx="53.4" cy="97.2" r=".49" fill="#252525"/>
<circle cx="53.4" cy="97.2" r=".49" fill="none" stroke="#000" stroke-width=".21"/>
<circle cx="38.6" cy="104.7" r=".49" fill="#252525"/>
<circle cx="38.6" cy="104.7" r=".49" fill="none" stroke="#000" stroke-width=".21"/>
<path d="M151.1 57.7h4.9l.8-.7 1.5 1.5 1.5-1.5 1.4 1.5 1.5-1.5 .8 .7h8.6v12.4" fill="none" stroke="#000" stroke-width=".25"/>
<circle cx="172.1" cy="70.1" r=".49" fill="#252525"/>
<circle cx="172.1" cy="70.1" r=".49" fill="none" stroke="#000" stroke-width=".21"/>
<path d="M144.9 52.8h2.5M146.2 52.8v4.9h4.9" fill="none" stroke="#000" stroke-width=".25"/>
<g font-size="2.2">
<text x="36.6" y="28.8">PA0</text>
<text x="61.1" y="28.8">1</text>
<text x="69.5" y="28.8">2</text>
<text x="91" y="28.8">PA1</text>
<text x="130.6" y="28.8">PA8</text>
<text x="155" y="28.8">1</text>
<text x="163.5" y="28.8">2</text>
<text x="185" y="28.8">PA9</text>
<text x="212.2" y="28.8">PD0</text>
<text x="236.6" y="28.8">1</text>
<text x="245.1" y="28.8">2</text>
<text x="266.6" y="28.8">PD1</text>
<text x="36.6" y="31.3">PA2</text>
<text x="36.6" y="33.7">PA4</text>
<text x="61.1" y="31.3">3</text>
<text x="61.1" y="33.7">5</text>
<text x="69.5" y="31.3">4</text>
<text x="69.5" y="33.7">6</text>
<text x="91" y="31.3">PA3</text>
<text x="91" y="33.7">PA5</text>
<text x="130.1" y="31.3">PA10</text>
<text x="130.1" y="33.7">PA12</text>
<text x="155" y="31.3">3</text>
<text x="155" y="33.7">5</text>
<text x="163.5" y="31.3">4</text>
<text x="163.5" y="33.7">6</text>
<text x="184.5" y="31.3">PA11</text>
<text x="184.5" y="33.7">PA13</text>
<text x="212.2" y="31.3">PD2</text>
<text x="212.2" y="33.7">PD4</text>
<text x="236.6" y="31.3">3</text>
<text x="236.6" y="33.7">5</text>
<text x="245.1" y="31.3">4</text>
<text x="245.1" y="33.7">6</text>
<text x="266.6" y="31.3">PD3</text>
<text x="266.6" y="33.7">PD5</text>
<text x="8.1" y="41.2">D</text>
<text x="35.9" y="39.9">+VDD</text>
<text x="36.6" y="36.3">PA6</text>
<text x="61.1" y="36.3">7</text>
<text x="61.1" y="38.7">9</text>
<text x="68.5" y="38.7">10</text>
<text x="69.5" y="36.3">8</text>
<text x="91" y="36.3">PA7</text>
<text x="129.8" y="39.9">+VDD</text>
<text x="130.1" y="36.3">PA14</text>
<text x="155" y="36.3">7</text>
<text x="155" y="38.7">9</text>
<text x="162.5" y="38.7">10</text>
<text x="163.5" y="36.3">8</text>
<text x="184.5" y="36.3">PA15</text>
<text x="211.4" y="39.9">+VDD</text>
<text x="212.2" y="36.3">PD6</text>
<text x="236.6" y="36.3">7</text>
<text x="236.6" y="38.7">9</text>
<text x="244.1" y="38.7">10</text>
<text x="245.1" y="36.3">8</text>
<text x="266.6" y="36.3">PD7</text>
<text x="287.6" y="41.2">D</text>
<text x="59.6" y="42.4">PA[0..7]</text>
<text x="153.6" y="42.4">PA[8..15]</text>
<text x="235.2" y="42.4">PD[0..7]</text>
<text x="143.4" y="52.3">+VDD</text>
<text x="158" y="56">10K</text>
<text x="130.6" y="65.9">PB0</text>
<text x="155" y="65.9">1</text>
<text x="163.5" y="65.9">2</text>
<text x="185" y="65.9">PB1</text>
<text x="212.2" y="65.9">PD8</text>
<text x="236.6" y="65.9">1</text>
<text x="245.1" y="65.9">2</text>
<text x="266.6" y="65.9">PD9</text>
<text x="35.9" y="69.5">+VDD +VDD</text>
<text x="50.7" y="69.5">+VDD +VDD</text>
<text x="65.5" y="69.5">+VDD</text>
<text x="130.6" y="68.3">PB2</text>
<text x="130.6" y="70.8">PB4</text>
<text x="155" y="68.3">3</text>
<text x="155" y="70.8">5</text>
<text x="163.5" y="68.3">4</text>
<text x="163.5" y="70.8">6</text>
<text x="185" y="68.3">PB3</text>
<text x="185" y="70.8">PB5</text>
<text x="211.7" y="68.3">PD10</text>
<text x="211.7" y="70.8">PD12</text>
<text x="236.6" y="68.3">3</text>
<text x="236.6" y="70.8">5</text>
<text x="245.1" y="68.3">4</text>
<text x="245.1" y="70.8">6</text>
<text x="266.1" y="68.3">PD11</text>
<text x="266.1" y="70.8">PD13</text>
<text x="97.7" y="77">+VDD</text>
<text x="129.8" y="77">+VDD</text>
<text x="130.6" y="73.2">PB6</text>
<text x="155" y="73.2">7</text>
<text x="155" y="75.7">9</text>
<text x="162.5" y="75.7">10</text>
<text x="163.5" y="73.2">8</text>
<text x="185" y="73.2">PB7</text>
<text x="211.4" y="77">+VDD</text>
<text x="211.7" y="73.2">PD14</text>
<text x="236.6" y="73.2">7</text>
<text x="236.6" y="75.7">9</text>
<text x="244.1" y="75.7">10</text>
<text x="245.1" y="73.2">8</text>
<text x="266.1" y="73.2">PD15</text>
<text x="40.5" y="79.4" transform="rotate(90 40.5 79.4)">10K</text>
<text x="47.9" y="79.4" transform="rotate(90 47.9 79.4)">10K</text>
<text x="55.4" y="79.4" transform="rotate(90 55.4 79.4)">10K</text>
<text x="62.7" y="79.4" transform="rotate(90 62.7 79.4)">10K</text>
<text x="70.2" y="79.4" transform="rotate(90 70.2 79.4)">10K</text>
<text x="153.6" y="79.4">PB[0..7]</text>
<text x="235.2" y="79.4">PD[8..15]</text>
<text x="8.1" y="88.1">C</text>
<text x="287.6" y="88.1">C</text>
<text x="25.2" y="95.5">PA15</text>
<text x="25.8" y="93.1">PB4</text>
<text x="70.7" y="91.8">TRST</text>
<text x="70.7" y="94.2">TDI</text>
<text x="82.1" y="90.5">1</text>
<text x="82.1" y="93.1">3</text>
<text x="82.1" y="95.5">5</text>
<text x="90.5" y="90.5">2</text>
<text x="90.5" y="93.1">4</text>
<text x="90.5" y="95.5">6</text>
<text x="25.2" y="98">PA13</text>
<text x="25.2" y="100.4">PA14</text>
<text x="70.7" y="96.7">TMS</text>
<text x="70.7" y="101.7">RTLK</text>
<text x="70.7" y="99.2">TCLK</text>
<text x="82.1" y="98">7</text>
<text x="82.1" y="100.4">9</text>
<text x="89.5" y="100.4">10</text>
<text x="90.5" y="98">8</text>
<text x="23.7" y="107.9">RESET#</text>
<text x="25.8" y="105.4">PB3</text>
<text x="70.7" y="104.1">TDO</text>
<text x="70.7" y="106.6">RESET#</text>
<text x="82.1" y="102.9">11</text>
<text x="82.1" y="105.4">13</text>
<text x="82.1" y="107.9">15</text>
<text x="89.5" y="102.9">12</text>
<text x="89.5" y="105.4">14</text>
<text x="89.5" y="107.9">16</text>
<text x="130.1" y="105.4">PB10</text>
<text x="130.1" y="107.9">PB12</text>
<text x="130.6" y="102.9">PB8</text>
<text x="155" y="102.9">1</text>
<text x="155" y="105.4">3</text>
<text x="155" y="107.9">5</text>
<text x="163.5" y="102.9">2</text>
<text x="163.5" y="105.4">4</text>
<text x="163.5" y="107.9">6</text>
<text x="184.5" y="105.4">PB11</text>
<text x="184.5" y="107.9">PB13</text>
<text x="185" y="102.9">PB9</text>
<text x="212.2" y="102.9">PE0</text>
<text x="212.2" y="105.4">PE2</text>
<text x="212.2" y="107.9">PE4</text>
<text x="236.6" y="102.9">1</text>
<text x="236.6" y="105.4">3</text>
<text x="236.6" y="107.9">5</text>
<text x="245.1" y="102.9">2</text>
<text x="245.1" y="105.4">4</text>
<text x="245.1" y="107.9">6</text>
<text x="266.6" y="102.9">PE1</text>
<text x="266.6" y="105.4">PE3</text>
<text x="266.6" y="107.9">PE5</text>
<text x="82.1" y="110.3">17</text>
<text x="82.1" y="112.8">19</text>
<text x="89.5" y="110.3">18</text>
<text x="89.5" y="112.8">20</text>
<text x="130.1" y="110.3">PB14</text>
<text x="155" y="110.3">7</text>
<text x="155" y="112.8">9</text>
<text x="162.5" y="112.8">10</text>
<text x="163.5" y="110.3">8</text>
<text x="184.5" y="110.3">PB15</text>
<text x="212.2" y="110.3">PE6</text>
<text x="236.6" y="110.3">7</text>
<text x="236.6" y="112.8">9</text>
<text x="244.1" y="112.8">10</text>
<text x="245.1" y="110.3">8</text>
<text x="266.6" y="110.3">PE7</text>
<text x="80.6" y="116.5">JTAG ARM</text>
<text x="129.8" y="114.1">+VDD</text>
<text x="153.6" y="116.5">PB[8..15]</text>
<text x="211.4" y="114.1">+VDD</text>
<text x="235.2" y="116.5">PE[0..7]</text>
<text x="55.4" y="121.4" transform="rotate(90 55.4 121.4)">10K</text>
<text x="62.7" y="121.4" transform="rotate(90 62.7 121.4)">10K</text>
<text x="70.2" y="121.4" transform="rotate(90 70.2 121.4)">10K</text>
<text x="8.4" y="135">B</text>
<text x="287.9" y="135">B</text>
<text x="130.6" y="140">PC0</text>
<text x="130.6" y="142.4">PC2</text>
<text x="155" y="140">1</text>
<text x="155" y="142.4">3</text>
<text x="163.5" y="140">2</text>
<text x="163.5" y="142.4">4</text>
<text x="185" y="140">PC1</text>
<text x="185" y="142.4">PC3</text>
<text x="211.7" y="142.4">PE10</text>
<text x="212.2" y="140">PE8</text>
<text x="236.6" y="140">1</text>
<text x="236.6" y="142.4">3</text>
<text x="245.1" y="140">2</text>
<text x="245.1" y="142.4">4</text>
<text x="266.1" y="142.4">PE11</text>
<text x="266.6" y="140">PE9</text>
<text x="130.6" y="144.9">PC4</text>
<text x="130.6" y="147.4">PC6</text>
<text x="155" y="144.9">5</text>
<text x="155" y="147.4">7</text>
<text x="155" y="149.9">9</text>
<text x="162.5" y="149.9">10</text>
<text x="163.5" y="144.9">6</text>
<text x="163.5" y="147.4">8</text>
<text x="185" y="144.9">PC5</text>
<text x="185" y="147.4">PC7</text>
<text x="211.7" y="144.9">PE12</text>
<text x="211.7" y="147.4">PE14</text>
<text x="236.6" y="144.9">5</text>
<text x="236.6" y="147.4">7</text>
<text x="236.6" y="149.9">9</text>
<text x="244.1" y="149.9">10</text>
<text x="245.1" y="144.9">6</text>
<text x="245.1" y="147.4">8</text>
<text x="266.1" y="144.9">PE13</text>
<text x="266.1" y="147.4">PE15</text>
<text x="129.8" y="151">+VDD</text>
<text x="153.6" y="153.5">PC[0..7]</text>
<text x="211.4" y="151">+VDD</text>
<text x="235.2" y="153.5">PD[8..15]</text>
<text x="30.7" y="172.6" transform="rotate(90 30.7 172.6)">VIN</text>
<text x="39.8" y="173.3">+5V</text>
<text x="86.3" y="168.4">+5V</text>
<text x="103.1" y="173.3">3</text>
<text x="107.9" y="170.9">LD1085-3V3</text>
<text x="131.3" y="173.3">2</text>
<text x="144.7" y="168.4">+VDD</text>
<text x="159.8" y="172.8">1K</text>
<text x="36.1" y="174.5">1</text>
<text x="36.1" y="177">2</text>
<text x="39.8" y="178.2">GND</text>
<text x="71.7" y="179.5">SS14</text>
<text x="109.3" y="174.5">IN</text>
<text x="118.3" y="179.7" transform="rotate(-90 118.3 179.7)">GND</text>
<text x="121.9" y="174.5">OUT</text>
<text x="150.8" y="179" transform="rotate(90 150.8 179)">1000uF</text>
<text x="169.3" y="177" transform="rotate(90 169.3 177)">VDD(+3V3)</text>
<text x="8.1" y="181.9">A</text>
<text x="65.8" y="183">SS14</text>
<text x="84" y="180.3" transform="rotate(90 84 180.3)">10uF</text>
<text x="101.4" y="180.3" transform="rotate(90 101.4 180.3)">10uF</text>
<text x="117" y="185.9" transform="rotate(-90 117 185.9)">1</text>
<text x="133.5" y="180" transform="rotate(90 133.5 180)">0.1uF</text>
<text x="200.6" y="180.7">Title</text>
<text x="224" y="183.4">MCB32 Education Board Cityline AG</text>
<text x="287.6" y="181.9">A</text>
<text x="200.6" y="188.1">Size</text>
<text x="201.8" y="191.9">A4</text>
<text x="212.9" y="188.1">Number</text>
<text x="226.6" y="190.8">www.mcb32.ch</text>
<text x="262.4" y="188.1">Revision</text>
<text x="271" y="190.6">Rev 1.0</text>
<text x="200.6" y="195.5">Date:</text>
<text x="211.7" y="195.5">17-Mar-2010</text>
<text x="250" y="195.5">Sheet4 of 6</text>
<text x="200.6" y="198">File:</text>
<text x="250" y="198">Drawn By:</text>
</g>
</svg>
